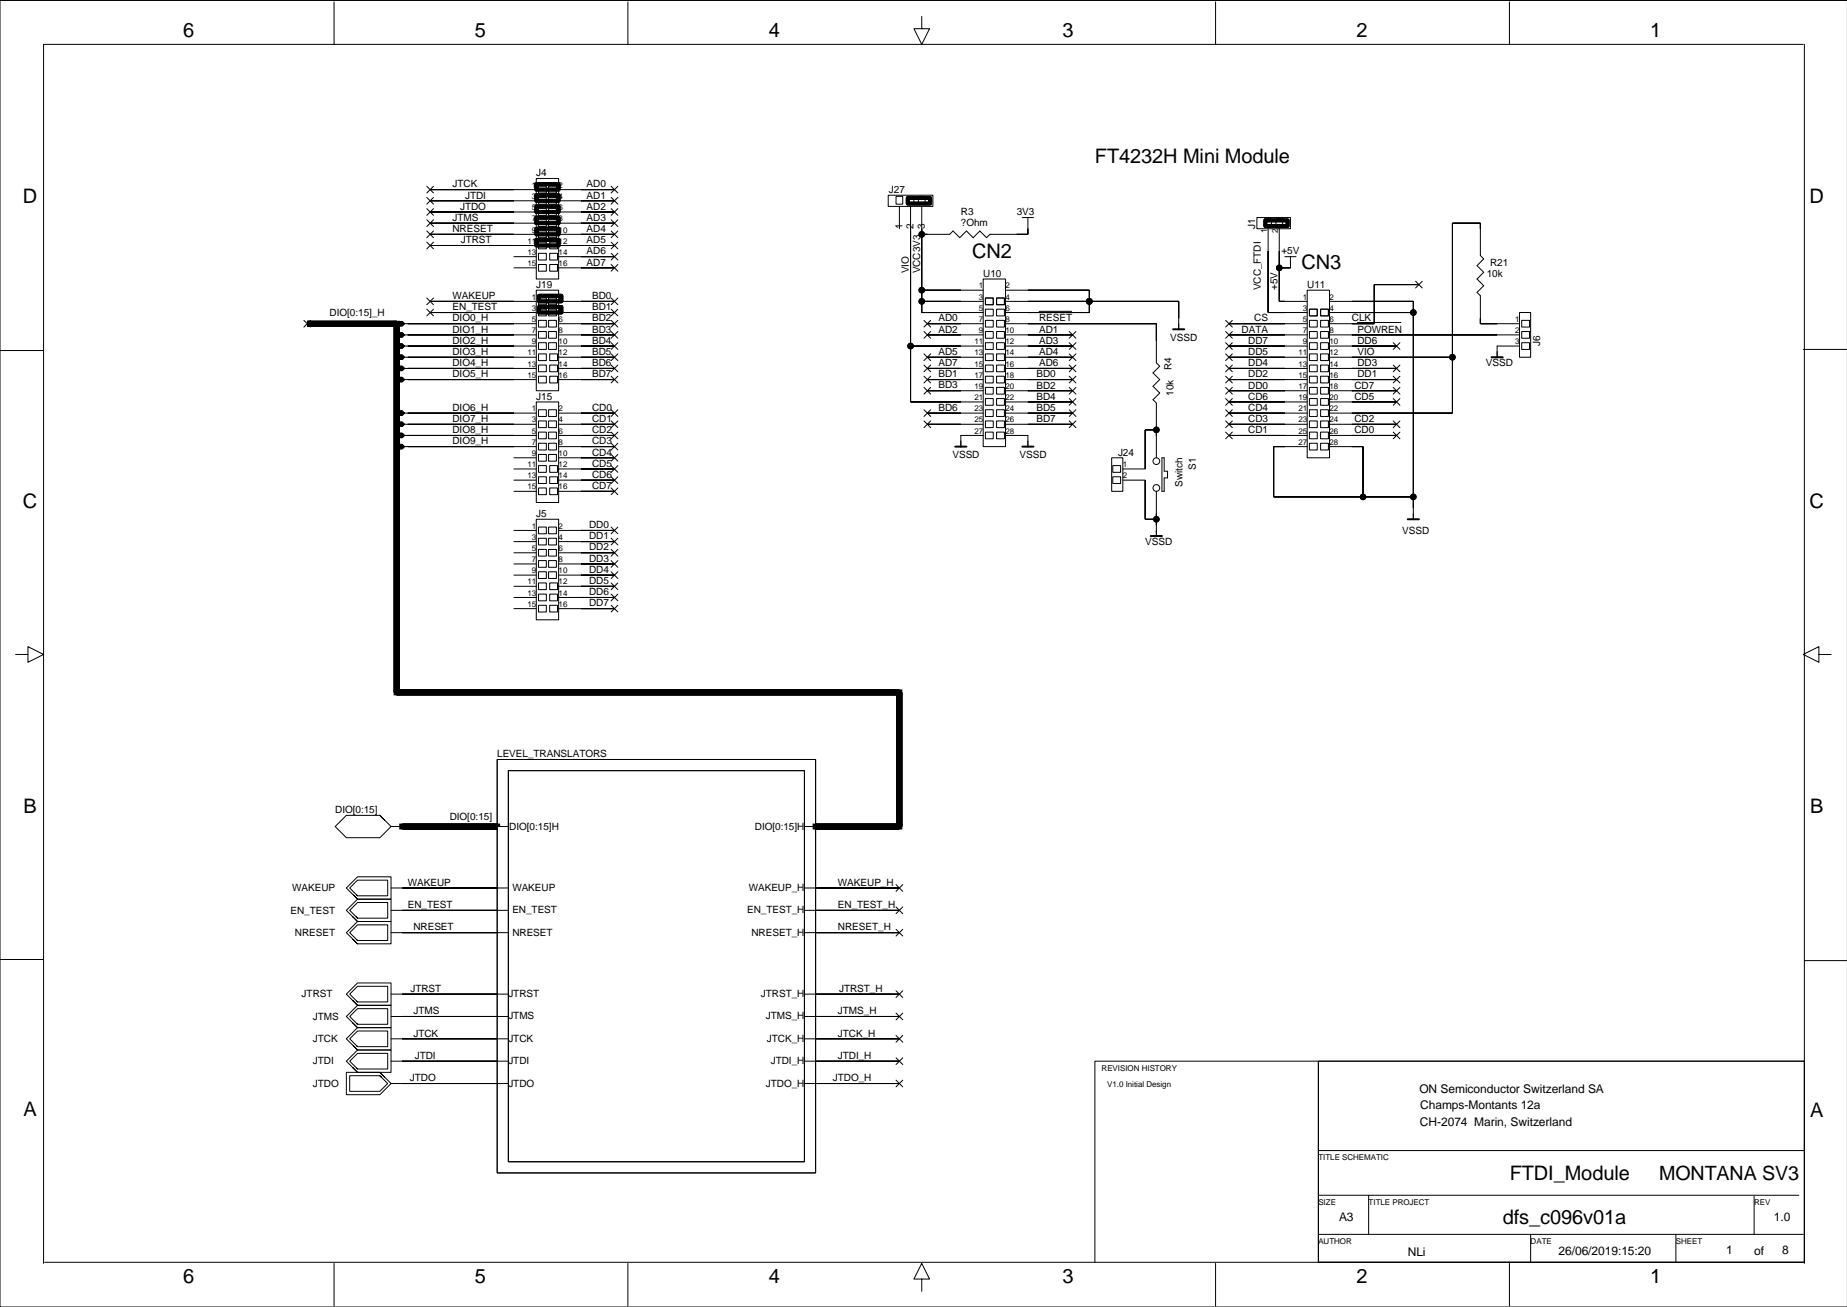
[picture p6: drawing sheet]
<svg xmlns="http://www.w3.org/2000/svg" width="420mm" height="297mm" viewBox="0 0 420 297" stroke-linecap="round" stroke-linejoin="round" font-family="sans-serif">
<g fill="none" stroke="#000" stroke-width=".23">
<path d="M75.9 .4v9.7M142.7 .4v9.7M209.5 3.7v2.8h1.8l-1.8 3.6-1.8-3.6h1.8M276.3 .4v9.7M343.1 .4v9.7M409.9 10.1h-400v277M410.1 10.1v277M419.9 .1h-419.9v296.9h419.9M97 55l1.5 1.6M97 52.5l1.5 1.5M97 50l1.5 1.5M97 47.4l1.5 1.5"/>
<path d="M97 44.9l1.5 1.5M97 42.3l1.5 1.6M97.8 55.8h.1M97.8 53.3h.1M97.8 50.7h.1M97.8 48.2h.1M97.8 45.6h.1M97.8 43.1h.1M97.8 53.3h24.1M97.8 50.7h24.1M97.8 43.1h24.1M97.8 45.6h24.1"/>
<path d="M97.8 48.2h24.1M97.8 55.8h24.1M98.5 55l-1.5 1.6M98.5 52.5l-1.5 1.5M98.5 50l-1.5 1.5M98.5 47.4l-1.5 1.5M98.5 44.9l-1.5 1.5M98.5 42.3l-1.5 1.6M116.8 58.3h5.1M121.9 40.6h5.1v22.8h-5.1zM122.4 42.3h1.8v1.6h-1.8zM122.4 44.9h1.8v1.5h-1.8z"/>
<path d="M122.4 47.4h1.8v1.5h-1.8zM122.4 50h1.8v1.5h-1.8zM122.4 52.5h1.8v1.5h-1.8zM122.4 55h1.8v1.6h-1.8zM122.4 57.6h1.8v1.5h-1.8zM124.7 42.3h1.8v1.6h-1.8zM124.7 44.9h1.8v1.5h-1.8zM124.7 47.4h1.8v1.5h-1.8zM124.7 50h1.8v1.5h-1.8zM124.7 52.5h1.8v1.5h-1.8zM124.9 55h1.8v1.6h-1.8zM124.9 57.6h1.8v1.5h-1.8z"/>
<path d="M127 53.3h12.7M127 50.7h12.7M127 43.1h12.7M127 45.6h12.7M127 48.2h12.7M127 55.8h12.7M127 58.3h12.7M138.9 55l1.5 1.6M138.9 47.4l1.5 1.5M138.9 52.5l1.5 1.5M138.9 50l1.5 1.5M138.9 42.3l1.5 1.6"/>
<path d="M138.9 44.9l1.5 1.5M138.9 57.6l1.5 1.5M139.7 55.8h.1M139.7 48.2h.1M139.7 53.3h.1M139.7 50.7h.1M139.7 43.1h.1M139.7 45.6h.1M139.7 58.3h.1M140.4 55l-1.5 1.6M140.4 47.4l-1.5 1.5M140.4 52.5l-1.5 1.5"/>
<path d="M140.4 50l-1.5 1.5M140.4 42.3l-1.5 1.6M140.4 44.9l-1.5 1.5M140.4 57.6l-1.5 1.5M201.9 44.4h10.1v2.5h-10.1zM203.7 44.6h1.5v1.8h-1.5zM204.4 46.9v5.1M206.2 44.6h1.5v1.8h-1.5zM207 46.9v44.4h16.5M208.7 44.6h1.6v1.8h-1.6zM209.5 46.9v24.1h14M232.4 49.4h1.2v3.9h-8.6l-.8 .7-1.5-1.5-1.5 1.5-1.5-1.5-1.6 1.5-1.5-1.5-.7 .8h-6.4"/>
<path d="M233.6 52h.1M233.6 49.4h1.3M285.7 49.4h7.6v2.6h-7.6zM287.5 49.7h1.5v1.8h-1.5zM288.2 52v19h8.9M290 49.7h1.5v1.8h-1.5zM290.8 52v16.5h6.3M292 58.3h1.3v2.6h-2.5M293.3 58.3h1.3M0 79.7h9.9M69.1 72.8l1.5 1.5M69.8 73.6h.1"/>
<path d="M70.6 72.8l-1.5 1.5M90.7 73.1h.7l.5 .5-.5 .5h-.7l-.6-.5zM90.7 75.6h.7l.5 .5-.5 .5h-.7l-.6-.5zM90.7 78.1h.7l.5 .5-.5 .6h-.7l-.6-.6zM91.9 78.6h30M91.9 73.6h30M91.9 76.1h30M92.7 73.6h.1M92.7 76.1h.1M92.7 78.6h.1M97 70.3l1.5 1.5M97 67.7l1.5 1.6"/>
<path d="M97.8 71h.1M97.8 68.5h.1M97.8 71h24.1M97.8 68.5h24.1M98.5 70.3l-1.5 1.5M98.5 67.7l-1.5 1.6M116.8 60.9h5.1M121.9 66h5.1v22.8h-5.1zM122.4 60.1h1.8v1.5h-1.8zM122.4 67.7h1.8v1.6h-1.8zM122.4 70.3h1.8v1.5h-1.8zM122.4 72.8h1.8v1.5h-1.8z"/>
<path d="M122.4 75.3h1.8v1.6h-1.8zM122.4 77.9h1.8v1.5h-1.8zM124.7 67.7h1.8v1.6h-1.8zM124.7 70.3h1.8v1.5h-1.8zM124.7 72.8h1.8v1.5h-1.8zM124.7 75.3h1.8v1.6h-1.8zM124.7 77.9h1.8v1.5h-1.8zM124.9 60.1h1.8v1.5h-1.8zM127 71h12.7M127 68.5h12.7M127 78.6h12.7M127 60.9h12.7"/>
<path d="M127 73.6h12.7M127 76.1h12.7M138.9 60.1l1.5 1.5M138.9 67.7l1.5 1.6M138.9 70.3l1.5 1.5M138.9 72.8l1.5 1.5M138.9 75.3l1.5 1.6M138.9 77.9l1.5 1.5M139.7 60.9h.1M139.7 68.5h.1M139.7 71h.1M139.7 73.6h.1"/>
<path d="M139.7 76.1h.1M139.7 78.6h.1M140.4 60.1l-1.5 1.5M140.4 67.7l-1.5 1.6M140.4 70.3l-1.5 1.5M140.4 72.8l-1.5 1.5M140.4 75.3l-1.5 1.6M140.4 77.9l-1.5 1.5M207 78.6h16.5M209.5 68.5h14M209.5 66h14M210 75.3l1.5 1.6"/>
<path d="M210 72.8l1.5 1.5M210.8 76.1h.1M210.8 73.6h.1M210.8 73.6h12.7M210.8 76.1h12.7M211.5 75.3l-1.5 1.6M211.5 72.8l-1.5 1.5M223.5 63.4h5v38.1h-5zM224 67.7h1.8v1.6h-1.8zM224 70.3h1.8v1.5h-1.8zM224 72.8h1.8v1.5h-1.8zM224 75.3h1.8v1.6h-1.8z"/>
<path d="M224 77.9h1.8v1.5h-1.8zM226.5 67.7h1.8v1.6h-1.8zM226.5 70.3h1.8v1.5h-1.8zM226.5 72.8h1.8v1.5h-1.8zM226.5 75.3h1.8v1.6h-1.8zM226.5 77.9h1.8v1.5h-1.8zM228.5 73.6h34.3v8.9l.8 .7-1.5 1.5 1.5 1.6-1.5 1.5 1.5 1.5-1.5 1.5 .7 .8v12.4M228.5 66h19.1v5h-19.1M228.5 68.5h39.4v6.3M228.5 78.6h15.3M228.5 76.1h15.3M236.2 70.8h7.4"/>
<path d="M243 77.9l1.5 1.5M243 75.3l1.5 1.6M243.8 78.6h.1M243.8 76.1h.1M244.5 77.9l-1.5 1.5M244.5 75.3l-1.5 1.6M247.6 68.5h.1M267.9 72.3h.1M278.6 72.8l1.5 1.5M278.6 75.3l1.5 1.6M278.6 77.9l1.5 1.5M279.3 73.6h.1"/>
<path d="M279.3 76.1h.1M279.3 78.6h.1M279.3 78.6h17.8M279.3 73.6h17.8M279.3 76.1h17.8M280.1 72.8l-1.5 1.5M280.1 75.3l-1.5 1.6M280.1 77.9l-1.5 1.5M293.3 60.9h.1M297.1 66h5.1v38h-5.1zM297.6 70.3h1.8v1.5h-1.8zM297.6 72.8h1.8v1.5h-1.8z"/>
<path d="M297.6 75.3h1.8v1.6h-1.8zM297.6 77.9h1.8v1.5h-1.8zM300.2 70.3h1.7v1.5h-1.7zM300.2 72.8h1.7v1.5h-1.7zM300.2 75.3h1.7v1.6h-1.7zM300.2 77.9h1.7v1.5h-1.7zM302.2 71h19M302.2 68.5h19v49.5M302.2 78.6h15.2M302.2 76.1h43.2M308.5 73.3h9.9M309.8 73.6h.1"/>
<path d="M316.7 77.9l1.5 1.5M317.4 78.6h.1M318.2 77.9l-1.5 1.5M321.7 63.9l1.6 1.5M322.5 64.7h.1M322.5 64.7h-10.2v8.9h-10.1M323.3 63.9l-1.6 1.5M340.3 78.6h.1M345.4 71h2.5v10.2h-2.5zM345.4 73.6h-8.9v-6.4l-.8-.7 1.5-1.6-1.5-1.5 1.5-1.5-1.5-1.5 1.5-1.6-.7-.7v-7.4h-6.4v43.2h-27.9M345.4 78.6h-5.1v2.6M345.9 72.8h1.7v1.5h-1.7z"/>
<path d="M345.9 75.3h1.7v1.6h-1.7zM345.9 77.9h1.7v1.5h-1.7zM409.9 79.4h9.9M90.1 81.2l.6-.5h.7l.5 .5-.5 .5h-.7zM90.1 93.9l.6-.5h.7l.5 .5-.5 .5h-.7zM90.7 83.2h.7l.5 .5-.5 .5h-.7l-.6-.5zM90.7 85.8h.7l.5 .5-.5 .5h-.7l-.6-.5zM90.7 95.9h.7l.5 .5-.5 .5h-.7l-.6-.5zM90.7 98.5h.7l.5 .5-.5 .5h-.7l-.6-.5zM91.9 93.9h30M91.9 81.2h30M91.9 83.7h30"/>
<path d="M91.9 86.3h30M91.9 96.4h30M91.9 99h30M92.7 81.2h.1M92.7 83.7h.1M92.7 86.3h.1M92.7 93.9h.1M92.7 96.4h.1M92.7 99h.1M121.9 91.3h5.1v22.9h-5.1zM122.4 80.4h1.8v1.5h-1.8zM122.4 83h1.8v1.5h-1.8z"/>
<path d="M122.4 85.5h1.8v1.5h-1.8zM122.4 93.1h1.8v1.5h-1.8zM122.4 95.7h1.8v1.5h-1.8zM122.4 98.2h1.8v1.5h-1.8zM124.7 93.1h1.8v1.5h-1.8zM124.7 95.7h1.8v1.5h-1.8zM124.7 98.2h1.8v1.5h-1.8zM124.9 80.4h1.8v1.5h-1.8zM124.9 83h1.8v1.5h-1.8zM124.9 85.5h1.8v1.5h-1.8zM127 93.9h12.7M127 81.2h12.7"/>
<path d="M127 83.7h12.7M127 86.3h12.7M127 96.4h12.7M127 99h12.7M138.9 80.4l1.5 1.5M138.9 83l1.5 1.5M138.9 85.5l1.5 1.5M138.9 93.1l1.5 1.5M138.9 95.7l1.5 1.5M138.9 98.2l1.5 1.5M139.7 81.2h.1M139.7 83.7h.1"/>
<path d="M139.7 86.3h.1M139.7 93.9h.1M139.7 96.4h.1M139.7 99h.1M140.4 80.4l-1.5 1.5M140.4 83l-1.5 1.5M140.4 85.5l-1.5 1.5M140.4 93.1l-1.5 1.5M140.4 95.7l-1.5 1.5M140.4 98.2l-1.5 1.5M210 95.7l1.5 1.5M210 93.1l1.5 1.5"/>
<path d="M210 88l1.5 1.6M210 85.5l1.5 1.5M210 83l1.5 1.5M210 80.4l1.5 1.5M210.8 96.4h.1M210.8 93.9h.1M210.8 88.8h.1M210.8 86.3h.1M210.8 83.7h.1M210.8 81.2h.1M210.8 93.9h12.7M210.8 81.2h12.7"/>
<path d="M210.8 83.7h12.7M210.8 86.3h12.7M210.8 88.8h12.7M210.8 96.4h12.7M211.5 95.7l-1.5 1.5M211.5 93.1l-1.5 1.5M211.5 88l-1.5 1.6M211.5 85.5l-1.5 1.5M211.5 83l-1.5 1.5M211.5 80.4l-1.5 1.5M218.4 99h.1M223.5 99h-5.1v2.5"/>
<path d="M224 80.4h1.8v1.5h-1.8zM224 83h1.8v1.5h-1.8zM224 85.5h1.8v1.5h-1.8zM224 88h1.8v1.6h-1.8zM224 90.6h1.8v1.5h-1.8zM224 93.1h1.8v1.5h-1.8zM224 95.7h1.8v1.5h-1.8zM224 98.2h1.8v1.5h-1.8zM226.5 80.4h1.8v1.5h-1.8zM226.5 83h1.8v1.5h-1.8zM226.5 85.5h1.8v1.5h-1.8zM226.5 88h1.8v1.6h-1.8z"/>
<path d="M226.5 90.6h1.8v1.5h-1.8zM226.5 93.1h1.8v1.5h-1.8zM226.5 95.7h1.8v1.5h-1.8zM226.5 98.2h1.8v1.5h-1.8zM228.5 91.3h15.3M228.5 93.9h15.3M228.5 81.2h15.3M228.5 83.7h15.3M228.5 86.3h15.3M228.5 88.8h15.3M228.5 96.4h15.3M228.5 99h5.1v2.5"/>
<path d="M233.6 99h.1M243 95.7l1.5 1.5M243 93.1l1.5 1.5M243 90.6l1.5 1.5M243 88l1.5 1.6M243 85.5l1.5 1.5M243 83l1.5 1.5M243 80.4l1.5 1.5M243.8 96.4h.1M243.8 93.9h.1M243.8 91.3h.1M243.8 88.8h.1"/>
<path d="M243.8 86.3h.1M243.8 83.7h.1M243.8 81.2h.1M244.5 95.7l-1.5 1.5M244.5 93.1l-1.5 1.5M244.5 90.6l-1.5 1.5M244.5 88l-1.5 1.6M244.5 85.5l-1.5 1.5M244.5 83l-1.5 1.5M244.5 80.4l-1.5 1.5M262.8 97.7h.1M262.8 97.7h-2.5v8.9h-5.1"/>
<path d="M278.6 80.4l1.5 1.5M278.6 83l1.5 1.5M278.6 85.5l1.5 1.5M278.6 88l1.5 1.6M278.6 90.6l1.5 1.5M278.6 93.1l1.5 1.5M278.6 95.7l1.5 1.5M278.6 98.2l1.5 1.5M279.3 81.2h.1M279.3 83.7h.1M279.3 86.3h.1M279.3 88.8h.1"/>
<path d="M279.3 91.3h.1M279.3 93.9h.1M279.3 96.4h.1M279.3 99h.1M279.3 91.3h17.8M279.3 93.9h17.8M279.3 81.2h17.8M279.3 83.7h17.8M279.3 86.3h17.8M279.3 88.8h17.8M279.3 96.4h17.8M279.3 99h17.8"/>
<path d="M280.1 80.4l-1.5 1.5M280.1 83l-1.5 1.5M280.1 85.5l-1.5 1.5M280.1 88l-1.5 1.6M280.1 90.6l-1.5 1.5M280.1 93.1l-1.5 1.5M280.1 95.7l-1.5 1.5M280.1 98.2l-1.5 1.5M297.6 80.4h1.8v1.5h-1.8zM297.6 83h1.8v1.5h-1.8zM297.6 85.5h1.8v1.5h-1.8zM297.6 88h1.8v1.6h-1.8z"/>
<path d="M297.6 90.6h1.8v1.5h-1.8zM297.6 93.1h1.8v1.5h-1.8zM297.6 95.7h1.8v1.5h-1.8zM297.6 98.2h1.8v1.5h-1.8zM300.2 80.4h1.7v1.5h-1.7zM300.2 83h1.7v1.5h-1.7zM300.2 85.5h1.7v1.5h-1.7zM300.2 88h1.7v1.6h-1.7zM300.2 90.6h1.7v1.5h-1.7zM300.2 93.1h1.7v1.5h-1.7zM300.2 95.7h1.7v1.5h-1.7zM300.2 98.2h1.7v1.5h-1.7z"/>
<path d="M302.2 91.3h15.2M302.2 81.2h27.9M302.2 83.7h15.2M302.2 86.3h15.2M302.2 88.8h15.2M302.2 96.4h15.2M302.2 99h15.2M316.7 83l1.5 1.5M316.7 85.5l1.5 1.5M316.7 88l1.5 1.6M316.7 90.6l1.5 1.5M316.7 95.7l1.5 1.5"/>
<path d="M316.7 98.2l1.5 1.5M317.4 83.7h.1M317.4 86.3h.1M317.4 88.8h.1M317.4 91.3h.1M317.4 96.4h.1M317.4 99h.1M318.2 83l-1.5 1.5M318.2 85.5l-1.5 1.5M318.2 88l-1.5 1.6M318.2 90.6l-1.5 1.5M318.2 95.7l-1.5 1.5"/>
<path d="M318.2 98.2l-1.5 1.5M90.7 101h.7l.5 .5-.5 .5h-.7l-.6-.5zM91.9 101.5h30M92.7 101.5h.1M116.8 104h5.1M116.8 106.6h5.1M116.8 109.1h5.1M116.8 111.7h5.1M121.9 118h5.1v22.9h-5.1zM122.4 100.7h1.8v1.6h-1.8zM122.4 103.3h1.8v1.5h-1.8zM122.4 105.8h1.8v1.5h-1.8z"/>
<path d="M122.4 108.4h1.8v1.5h-1.8zM122.4 110.9h1.8v1.5h-1.8zM122.4 119.8h1.8v1.5h-1.8zM124.7 100.7h1.8v1.6h-1.8zM124.7 103.3h1.8v1.5h-1.8zM124.7 119.8h1.8v1.5h-1.8zM124.9 105.8h1.8v1.5h-1.8zM124.9 108.4h1.8v1.5h-1.8zM124.9 110.9h1.8v1.5h-1.8zM127 101.5h12.7M127 104h12.7M127 106.6h12.7"/>
<path d="M127 109.1h12.7M127 111.7h12.7M138.9 100.7l1.5 1.6M138.9 103.3l1.5 1.5M138.9 105.8l1.5 1.5M138.9 108.4l1.5 1.5M138.9 110.9l1.5 1.5M138.9 119.8l1.5 1.5M139.7 101.5h.1M139.7 104h.1M139.7 106.6h.1M139.7 109.1h.1"/>
<path d="M139.7 111.7h.1M140.4 100.7l-1.5 1.6M140.4 103.3l-1.5 1.5M140.4 105.8l-1.5 1.5M140.4 108.4l-1.5 1.5M140.4 110.9l-1.5 1.5M140.4 119.8l-1.5 1.5M252.7 104h2.5v7.7h-2.5zM252.9 105.8h1.8v1.5h-1.8zM252.9 108.4h1.8v1.5h-1.8zM255.2 109.1h5.1v8.9h2.5M262.8 119.3h.1"/>
<path d="M262.8 111.7v10.1M264.1 104h.5v3.1h.8v1.5h-.8v3.1h-.5zM297.1 101.5h-7.6v11.4h31.7M297.6 100.7h1.8v1.6h-1.8zM300.2 100.7h1.7v1.6h-1.7zM302.2 101.5h7.6v11.4M321.2 115.5h.1M116.8 120.5h5.1M116.8 123.1h5.1M116.8 125.6h5.1M116.8 128.2h5.1M116.8 133.2h5.1"/>
<path d="M116.8 130.7h5.1M116.8 135.8h5.1M116.8 138.3h5.1M122.4 122.3h1.8v1.6h-1.8zM122.4 124.9h1.8v1.5h-1.8zM122.4 127.4h1.8v1.5h-1.8zM122.4 129.9h1.8v1.6h-1.8zM122.4 132.5h1.8v1.5h-1.8zM122.4 135h1.8v1.5h-1.8zM122.4 137.6h1.8v1.5h-1.8zM124.7 122.3h1.8v1.6h-1.8zM124.7 124.9h1.8v1.5h-1.8z"/>
<path d="M124.7 127.4h1.8v1.5h-1.8zM124.7 129.9h1.8v1.6h-1.8zM124.9 132.5h1.8v1.5h-1.8zM124.9 135h1.8v1.5h-1.8zM124.9 137.6h1.8v1.5h-1.8zM127 120.5h12.7M127 123.1h12.7M127 125.6h12.7M127 128.2h12.7M127 133.2h12.7M127 130.7h12.7M127 135.8h12.7"/>
<path d="M127 138.3h12.7M138.9 122.3l1.5 1.6M138.9 124.9l1.5 1.5M138.9 127.4l1.5 1.5M138.9 129.9l1.5 1.6M138.9 132.5l1.5 1.5M138.9 135l1.5 1.5M138.9 137.6l1.5 1.5M139.7 120.5h.1M139.7 123.1h.1M139.7 125.6h.1M139.7 128.2h.1"/>
<path d="M139.7 130.7h.1M139.7 133.2h.1M139.7 135.8h.1M139.7 138.3h.1M140.4 122.3l-1.5 1.6M140.4 124.9l-1.5 1.5M140.4 127.4l-1.5 1.5M140.4 129.9l-1.5 1.6M140.4 132.5l-1.5 1.5M140.4 135l-1.5 1.5M140.4 137.6l-1.5 1.5M3.6 148.7h2.7v-1.7l3.6 1.7-3.6 1.8v-1.8"/>
<path d="M413.4 148.7v-1.7l-3.5 1.7 3.5 1.8v-1.8h2.8M113 172.6h72.4v94h-72.4zM115.5 175.1h67.3v88.9h-67.3zM86.3 185.3l1.1 1-1.1-1h-7.6l-2.5 2.5 2.5 2.6h7.6l2.6-2.6-1.5-1.5M88.9 187.8h2.5M91.4 187.8h.1M113 187.8h2.5M182.8 187.8h2.6M0 218.1h9.9M80.2 203.3l-1.5-1.5 2.6-2.5h7.6v5.1h-7.6l-1.1-1.1 1.1 1.1M80.2 208.4l-1.5-1.5 2.6-2.5h7.6v5h-7.6l-1.1-1 1.1 1M80.2 213.5l-1.5-1.5 2.6-2.6h7.6v5.1h-7.6l-1.1-1 1.1 1"/>
<path d="M81 203.3l-1.5-1.5 1.8-1.8h6.8v3.6h-6.8l-.3-.3 .3 .3M81 208.4l-1.5-1.5 1.8-1.8h6.8v3.6h-6.8l-.3-.3 .3 .3M81 213.5l-1.5-1.5 1.8-1.8h6.8v3.5h-6.8l-.3-.2 .3 .2M88.9 201.8h26.6M88.9 206.9h26.6M88.9 212h26.6M91.4 201.8h.1M91.4 206.9h.1M91.4 212h.1M182.8 201.8h21.6M182.8 206.9h21.6M182.8 212h21.6"/>
<path d="M203.7 201l1.5 1.6M203.7 206.1l1.5 1.6M203.7 211.2l1.5 1.5M204.4 201.8h.1M204.4 206.9h.1M204.4 212h.1M205.2 211.2l-1.5 1.5M205.2 201l-1.5 1.6M205.2 206.1l-1.5 1.6M410.1 218.3h9.8M80.2 232.5l-1.5-1.5 2.6-2.5h7.6v5.1h-7.6l-1.1-1.1 1.1 1.1M80.2 237.6l-1.5-1.5 2.6-2.5h7.6v5h-7.6l-1.1-1 1.1 1"/>
<path d="M80.2 227.5l-1.5-1.6 2.6-2.5h7.6v5.1h-7.6l-1.1-1 1.1 1M81 232.5l-1.5-1.5 1.8-1.8h6.8v3.6h-6.8l-.3-.3 .3 .3M81 237.6l-1.5-1.5 1.8-1.8h6.8v3.6h-6.8l-.3-.3 .3 .3M81 227.5l-1.5-1.6 1.8-1.7h6.8v3.5h-6.8l-.3-.2 .3 .2M88.9 225.9h26.6M88.9 231h26.6M88.9 236.1h26.6M91.4 231h.1M91.4 236.1h.1M91.4 225.9h.1M182.8 225.9h21.6M182.8 231h21.6"/>
<path d="M182.8 236.1h21.6M203.7 225.2l1.5 1.5M203.7 230.3l1.5 1.5M203.7 235.3l1.5 1.6M204.4 225.9h.1M204.4 231h.1M204.4 236.1h.1M205.2 225.2l-1.5 1.5M205.2 230.3l-1.5 1.5M205.2 235.3l-1.5 1.6M80.2 242.7l-1.5-1.5 2.6-2.6h7.6v5.1h-7.6l-1.1-1 1.1 1M81 242.7l-1.5-1.5 1.8-1.8h6.8v3.5h-6.8l-.3-.2 .3 .2"/>
<path d="M86.3 244.5l.3 .2-.3-.2h-6.8v3.5h6.8l1.8-1.7-1.5-1.6M86.3 243.7l1.1 1-1.1-1h-7.6v5.1h7.6l2.6-2.5-1.5-1.6M88.9 241.2h26.6M88.9 246.3h26.6M91.4 241.2h.1M91.4 246.3h.1M182.8 241.2h21.6M182.8 246.3h21.6M203.7 240.4l1.5 1.5M203.7 245.5l1.5 1.5M204.4 241.2h.1M204.4 246.3h.1"/>
<path d="M205.2 240.4l-1.5 1.5M205.2 245.5l-1.5 1.5M299.7 241.2h110.4v45.7h-110.4zM299.7 241.2h-50.8v45.7M299.7 261.5h110.4M299.7 271.6h109.1M311.1 271.6v8.9M398.7 271.9v8.6M10.2 286.9h399.9M75.9 287.1v9.7M142.7 287.1v9.7M209.5 290.7h1.8l-1.8-3.6-1.8 3.6h1.8v2.8"/>
<path d="M276.3 287.1v9.7M299.7 280.5h110.2M343.1 287.1v9.7M347.9 280.5v6.4M380.9 280.5v6.4"/>
<circle cx="209.5" cy="53.3" r=".63"/>
<circle cx="207" cy="78.6" r=".63"/>
<circle cx="209.5" cy="68.5" r=".63"/>
<circle cx="209.5" cy="66" r=".63"/>
<circle cx="247.6" cy="68.5" r=".63"/>
<circle cx="290.8" cy="60.9" r=".63"/>
<circle cx="321.2" cy="71" r=".63"/>
<circle cx="262.8" cy="97.7" r=".63"/>
<circle cx="330.1" cy="81.2" r=".63"/>
<circle cx="262.8" cy="118" r=".63"/>
<circle cx="262.8" cy="104.8" r=".76"/>
<circle cx="262.8" cy="110.9" r=".76"/>
<circle cx="309.8" cy="112.9" r=".63"/>
<circle cx="321.2" cy="112.9" r=".63"/>
</g>
<g fill="#000" stroke="#000" stroke-width=".23">
<path d="M97.8 53.3h19z" fill-rule="evenodd"/>
<path d="M97.8 50.7h19z" fill-rule="evenodd"/>
<path d="M97.8 43.1h19z" fill-rule="evenodd"/>
<path d="M97.8 55.8h19z" fill-rule="evenodd"/>
<path d="M97.8 45.6h19z" fill-rule="evenodd"/>
<path d="M97.8 48.2h19z" fill-rule="evenodd"/>
<path d="M132.1 43.1h7.6z" fill-rule="evenodd"/>
<path d="M132.1 48.2h7.6z" fill-rule="evenodd"/>
<path d="M132.1 45.6h7.6z" fill-rule="evenodd"/>
<path d="M132.1 50.7h7.6z" fill-rule="evenodd"/>
<path d="M132.1 53.3h7.6z" fill-rule="evenodd"/>
<path d="M132.1 55.8h7.6z" fill-rule="evenodd"/>
<path d="M132.1 58.3h7.6z" fill-rule="evenodd"/>
<path d="M207 52v26.6z" fill-rule="evenodd"/>
<path d="M209.5 52v1.3z" fill-rule="evenodd"/>
<path d="M209.5 53.3v12.7z" fill-rule="evenodd"/>
<path d="M209.5 53.3h1.3z" fill-rule="evenodd"/>
<path d="M233.6 52v1.3z" fill-rule="evenodd"/>
<path d="M231.1 53.3h2.5z" fill-rule="evenodd"/>
<path d="M288.2 57.1v13.9z" fill-rule="evenodd"/>
<path d="M290.8 57.1v3.8z" fill-rule="evenodd"/>
<path d="M330.1 50.7v30.5z" fill-rule="evenodd"/>
<path d="M336.5 50.7v1.3z" fill-rule="evenodd"/>
<path d="M330.1 50.7h6.4z" fill-rule="evenodd"/>
<path d="M89.6 73h1.1v1.1h-1.1z" fill-rule="evenodd"/>
<path d="M90.7 73.1h.7l.5 .5-.5 .5h-.7l-.6-.5z" fill-rule="evenodd"/>
<path d="M90.7 75.6h.7l.5 .5-.5 .5h-.7l-.6-.5z" fill-rule="evenodd"/>
<path d="M90.7 78.1h.7l.5 .5-.5 .6h-.7l-.6-.6z" fill-rule="evenodd"/>
<path d="M97.8 68.5h19z" fill-rule="evenodd"/>
<path d="M97.8 71h19z" fill-rule="evenodd"/>
<path d="M92.7 73.6h24.1z" fill-rule="evenodd"/>
<path d="M92.7 76.1h24.1z" fill-rule="evenodd"/>
<path d="M92.7 78.6h24.1z" fill-rule="evenodd"/>
<path d="M132.1 60.9h7.6z" fill-rule="evenodd"/>
<path d="M132.1 68.5h7.6z" fill-rule="evenodd"/>
<path d="M132.1 73.6h7.6z" fill-rule="evenodd"/>
<path d="M132.1 71h7.6z" fill-rule="evenodd"/>
<path d="M132.1 76.1h7.6z" fill-rule="evenodd"/>
<path d="M132.1 78.6h7.6z" fill-rule="evenodd"/>
<path d="M207 78.6v12.7z" fill-rule="evenodd"/>
<path d="M209.5 68.5v2.5z" fill-rule="evenodd"/>
<path d="M209.5 66v2.5z" fill-rule="evenodd"/>
<path d="M209.5 71h8.9z" fill-rule="evenodd"/>
<path d="M209.5 68.5h8.9z" fill-rule="evenodd"/>
<path d="M209.5 66h8.9z" fill-rule="evenodd"/>
<path d="M207 78.6h11.4z" fill-rule="evenodd"/>
<path d="M210.8 73.6h7.6z" fill-rule="evenodd"/>
<path d="M210.8 76.1h7.6z" fill-rule="evenodd"/>
<path d="M233.6 76.1h10.2z" fill-rule="evenodd"/>
<path d="M233.6 78.6h10.2z" fill-rule="evenodd"/>
<path d="M233.6 66h14z" fill-rule="evenodd"/>
<path d="M247.6 66v2.5z" fill-rule="evenodd"/>
<path d="M233.6 68.5h14z" fill-rule="evenodd"/>
<path d="M233.6 71h14z" fill-rule="evenodd"/>
<path d="M247.6 68.5v2.5z" fill-rule="evenodd"/>
<path d="M262.8 73.6v3.8z" fill-rule="evenodd"/>
<path d="M233.6 73.6h29.2z" fill-rule="evenodd"/>
<path d="M267.9 68.5v3.8z" fill-rule="evenodd"/>
<path d="M247.6 68.5h20.3z" fill-rule="evenodd"/>
<path d="M290.8 60.9v7.6z" fill-rule="evenodd"/>
<path d="M290.8 68.5h1.2z" fill-rule="evenodd"/>
<path d="M288.2 71h3.8z" fill-rule="evenodd"/>
<path d="M279.3 78.6h12.7z" fill-rule="evenodd"/>
<path d="M279.3 73.6h12.7z" fill-rule="evenodd"/>
<path d="M279.3 76.1h12.7z" fill-rule="evenodd"/>
<path d="M290.8 60.9h2.5z" fill-rule="evenodd"/>
<path d="M312.3 64.7v8.9z" fill-rule="evenodd"/>
<path d="M307.3 73.6h5z" fill-rule="evenodd"/>
<path d="M307.3 78.6h10.1z" fill-rule="evenodd"/>
<path d="M307.3 68.5h13.9z" fill-rule="evenodd"/>
<path d="M321.2 68.5v2.5z" fill-rule="evenodd"/>
<path d="M307.3 71h13.9z" fill-rule="evenodd"/>
<path d="M321.2 71v41.9z" fill-rule="evenodd"/>
<path d="M312.3 64.7h10.2z" fill-rule="evenodd"/>
<path d="M336.5 72.3v1.3z" fill-rule="evenodd"/>
<path d="M307.3 76.1h33z" fill-rule="evenodd"/>
<path d="M336.5 73.6h3.8z" fill-rule="evenodd"/>
<path d="M90.1 81.2l.6-.5h.7l.5 .5-.5 .5h-.7z" fill-rule="evenodd"/>
<path d="M90.7 83.2h.7l.5 .5-.5 .5h-.7l-.6-.5z" fill-rule="evenodd"/>
<path d="M90.7 85.8h.7l.5 .5-.5 .5h-.7l-.6-.5z" fill-rule="evenodd"/>
<path d="M90.1 93.9l.6-.5h.7l.5 .5-.5 .5h-.7z" fill-rule="evenodd"/>
<path d="M90.7 95.9h.7l.5 .5-.5 .5h-.7l-.6-.5z" fill-rule="evenodd"/>
<path d="M90.7 98.5h.7l.5 .5-.5 .5h-.7l-.6-.5z" fill-rule="evenodd"/>
<path d="M92.7 81.2h24.1z" fill-rule="evenodd"/>
<path d="M92.7 83.7h24.1z" fill-rule="evenodd"/>
<path d="M92.7 86.3h24.1z" fill-rule="evenodd"/>
<path d="M92.7 93.9h24.1z" fill-rule="evenodd"/>
<path d="M92.7 96.4h24.1z" fill-rule="evenodd"/>
<path d="M92.7 99h24.1z" fill-rule="evenodd"/>
<path d="M132.1 83.7h7.6z" fill-rule="evenodd"/>
<path d="M132.1 81.2h7.6z" fill-rule="evenodd"/>
<path d="M132.1 86.3h7.6z" fill-rule="evenodd"/>
<path d="M132.1 93.9h7.6z" fill-rule="evenodd"/>
<path d="M132.1 96.4h7.6z" fill-rule="evenodd"/>
<path d="M132.1 99h7.6z" fill-rule="evenodd"/>
<path d="M207 91.3h11.4z" fill-rule="evenodd"/>
<path d="M210.8 81.2h7.6z" fill-rule="evenodd"/>
<path d="M210.8 83.7h7.6z" fill-rule="evenodd"/>
<path d="M210.8 86.3h7.6z" fill-rule="evenodd"/>
<path d="M210.8 88.8h7.6z" fill-rule="evenodd"/>
<path d="M210.8 93.9h7.6z" fill-rule="evenodd"/>
<path d="M210.8 96.4h7.6z" fill-rule="evenodd"/>
<path d="M233.6 81.2h10.2z" fill-rule="evenodd"/>
<path d="M233.6 83.7h10.2z" fill-rule="evenodd"/>
<path d="M233.6 86.3h10.2z" fill-rule="evenodd"/>
<path d="M233.6 88.8h10.2z" fill-rule="evenodd"/>
<path d="M233.6 91.3h10.2z" fill-rule="evenodd"/>
<path d="M233.6 93.9h10.2z" fill-rule="evenodd"/>
<path d="M233.6 96.4h10.2z" fill-rule="evenodd"/>
<path d="M260.3 97.7v8.9z" fill-rule="evenodd"/>
<path d="M262.8 97.7v1.3z" fill-rule="evenodd"/>
<path d="M260.3 97.7h2.5z" fill-rule="evenodd"/>
<path d="M279.3 81.2h12.7z" fill-rule="evenodd"/>
<path d="M279.3 83.7h12.7z" fill-rule="evenodd"/>
<path d="M279.3 86.3h12.7z" fill-rule="evenodd"/>
<path d="M279.3 88.8h12.7z" fill-rule="evenodd"/>
<path d="M279.3 99h12.7z" fill-rule="evenodd"/>
<path d="M279.3 96.4h12.7z" fill-rule="evenodd"/>
<path d="M279.3 93.9h12.7z" fill-rule="evenodd"/>
<path d="M279.3 91.3h12.7z" fill-rule="evenodd"/>
<path d="M307.3 83.7h10.1z" fill-rule="evenodd"/>
<path d="M307.3 86.3h10.1z" fill-rule="evenodd"/>
<path d="M307.3 99h10.1z" fill-rule="evenodd"/>
<path d="M307.3 96.4h10.1z" fill-rule="evenodd"/>
<path d="M307.3 91.3h10.1z" fill-rule="evenodd"/>
<path d="M307.3 88.8h10.1z" fill-rule="evenodd"/>
<path d="M307.3 93.9h22.8z" fill-rule="evenodd"/>
<path d="M330.1 81.2v12.7z" fill-rule="evenodd"/>
<path d="M307.3 81.2h22.8z" fill-rule="evenodd"/>
<path d="M90.7 101h.7l.5 .5-.5 .5h-.7l-.6-.5z" fill-rule="evenodd"/>
<path d="M92.7 101.5h24.1z" fill-rule="evenodd"/>
<path d="M132.1 101.5h7.6z" fill-rule="evenodd"/>
<path d="M132.1 104h7.6z" fill-rule="evenodd"/>
<path d="M132.1 106.6h7.6z" fill-rule="evenodd"/>
<path d="M132.1 109.1h7.6z" fill-rule="evenodd"/>
<path d="M132.1 111.7h7.6z" fill-rule="evenodd"/>
<path d="M260.3 109.1v8.9z" fill-rule="evenodd"/>
<path d="M262.8 118v1.3z" fill-rule="evenodd"/>
<path d="M262.8 116.7v1.3z" fill-rule="evenodd"/>
<path d="M260.3 118h2.5z" fill-rule="evenodd"/>
<path d="M289.5 101.5v11.4z" fill-rule="evenodd"/>
<path d="M289.5 101.5h2.5z" fill-rule="evenodd"/>
<path d="M307.3 101.5h2.5z" fill-rule="evenodd"/>
<path d="M309.8 101.5v11.4z" fill-rule="evenodd"/>
<path d="M289.5 112.9h20.3z" fill-rule="evenodd"/>
<path d="M309.8 112.9h11.4z" fill-rule="evenodd"/>
<path d="M321.2 112.9v2.6z" fill-rule="evenodd"/>
<path d="M132.1 120.5h7.6z" fill-rule="evenodd"/>
<path d="M132.1 123.1h7.6z" fill-rule="evenodd"/>
<path d="M132.1 125.6h7.6z" fill-rule="evenodd"/>
<path d="M132.1 128.2h7.6z" fill-rule="evenodd"/>
<path d="M132.1 130.7h7.6z" fill-rule="evenodd"/>
<path d="M132.1 133.2h7.6z" fill-rule="evenodd"/>
<path d="M132.1 135.8h7.6z" fill-rule="evenodd"/>
<path d="M132.1 138.3h7.6z" fill-rule="evenodd"/>
<path d="M89.6 156.8h1.1v1.1h-1.1z" fill-rule="evenodd"/>
<path d="M203.9 156.8h1.1v1.1h-1.1z" fill-rule="evenodd"/>
<path d="M203.9 187.3h1.1v1.1h-1.1z" fill-rule="evenodd"/>
<path d="M91.4 201.8h21.6z" fill-rule="evenodd"/>
<path d="M91.4 206.9h21.6z" fill-rule="evenodd"/>
<path d="M91.4 212h21.6z" fill-rule="evenodd"/>
<path d="M185.4 201.8h19z" fill-rule="evenodd"/>
<path d="M185.4 206.9h19z" fill-rule="evenodd"/>
<path d="M185.4 212h19z" fill-rule="evenodd"/>
<path d="M91.4 231h21.6z" fill-rule="evenodd"/>
<path d="M91.4 236.1h21.6z" fill-rule="evenodd"/>
<path d="M91.4 225.9h21.6z" fill-rule="evenodd"/>
<path d="M185.4 231h19z" fill-rule="evenodd"/>
<path d="M185.4 236.1h19z" fill-rule="evenodd"/>
<path d="M185.4 225.9h19z" fill-rule="evenodd"/>
<path d="M91.4 241.2h21.6z" fill-rule="evenodd"/>
<path d="M91.4 246.3h21.6z" fill-rule="evenodd"/>
<path d="M185.4 241.2h19z" fill-rule="evenodd"/>
<path d="M185.4 246.3h19z" fill-rule="evenodd"/>
<circle cx="209.5" cy="53.3" r=".63"/>
<circle cx="207" cy="78.6" r=".63"/>
<circle cx="209.5" cy="68.5" r=".63"/>
<circle cx="209.5" cy="66" r=".63"/>
<circle cx="247.6" cy="68.5" r=".63"/>
<circle cx="290.8" cy="60.9" r=".63"/>
<circle cx="321.2" cy="71" r=".63"/>
<circle cx="262.8" cy="97.7" r=".63"/>
<circle cx="330.1" cy="81.2" r=".63"/>
<circle cx="262.8" cy="118" r=".63"/>
<circle cx="309.8" cy="112.9" r=".63"/>
<circle cx="321.2" cy="112.9" r=".63"/>
</g>
<path d="M121.9 44.4h5.1v1.2h-5.1zM121.9 41.8h5.1v1.3h-5.1zM121.9 46.9h5.1v1.3h-5.1zM121.9 49.4h5.1v1.3h-5.1zM121.9 52h5.1v1.3h-5.1zM121.9 54.5h5.1v1.3h-5.1zM206.3 45h5.1v1.3h-5.1zM287.6 50.1h5.1v1.2h-5.1zM122.5 67.2h5.1v1.3h-5.1zM122.5 69.8h5.1v1.2h-5.1z" fill="none" stroke="#000" stroke-width=".9"/>
<path d="M266.6 74.8h2.6M339 81.2h2.6M217.1 101.5h2.6M232.4 101.5h2.5M320 118h2.5M261.6 121.8h2.5" fill="none" stroke="#000" stroke-width=".45"/>
<g fill="#000" stroke="#000" stroke-width="1.3" stroke-linecap="butt">
<path d="M90.1 73.6v83.8z" fill-rule="evenodd"/>
<path d="M69.8 73.6h20.3z" fill-rule="evenodd"/>
<path d="M204.4 157.4v30.4z" fill-rule="evenodd"/>
<path d="M90.1 157.4h114.3z" fill-rule="evenodd"/>
<path d="M91.4 187.8h21.6z" fill-rule="evenodd"/>
<path d="M185.4 187.8h19z" fill-rule="evenodd"/>
</g>
<path d="M69.8 73.6h20.3v83.8h114.3v30.4h-19M91.4 187.8h21.6" fill="none" stroke="#000" stroke-width="1.3" stroke-linecap="butt"/>
<g font-size="4.5">
<text x="41.7" y="8.4">6</text>
<text x="107.9" y="8.4">5</text>
<text x="174.7" y="8.4">4</text>
<text x="241.5" y="8.4">3</text>
<text x="308.3" y="8.4">2</text>
<text x="375.1" y="8.4">1</text>
<text x="248.9" y="37">FT4232H Mini Module</text>
<text x="5.2" y="46.2">D</text>
<text x="411.3" y="46.2">D</text>
<text x="220.9" y="58.6">CN2</text>
<text x="295.8" y="61.1">CN3</text>
<text x="5.2" y="115.6">C</text>
<text x="411.3" y="115.6">C</text>
<text x="5.4" y="184.9">B</text>
<text x="411.4" y="184.9">B</text>
<text x="5.4" y="253.7">A</text>
<text x="411.4" y="254">A</text>
<text x="343.1" y="268.1">FTDI_Module</text>
<text x="377.1" y="268.1">MONTANA SV3</text>
<text x="341.6" y="278.2">dfs_c096v01a</text>
<text x="41.7" y="291.5">6</text>
<text x="107.9" y="291.5">5</text>
<text x="174.7" y="291.5">4</text>
<text x="241.5" y="291.5">3</text>
<text x="308.3" y="291.5">2</text>
<text x="375.1" y="291.5">1</text>
</g>
<g font-size="2.7">
<text x="322.6" y="248.3">ON Semiconductor Switzerland SA</text>
<text x="322.7" y="256">CH-2074 Marin, Switzerland</text>
<text x="322.8" y="252.1">Champs-Montants 12a</text>
<text x="304.3" y="277.5">A3</text>
<text x="403.2" y="277.5">1.0</text>
<text x="320" y="285.5">NLi</text>
<text x="354.2" y="285.2">26/06/2019:15:20</text>
<text x="392.3" y="285">1</text>
<text x="398.7" y="285.2">of</text>
<text x="405" y="285">8</text>
</g>
<g font-size="2.3">
<text x="121.9" y="40">J4</text>
<text x="102.8" y="42.6">JTCK</text>
<text x="104.6" y="47.7">JTDO</text>
<text x="105.7" y="45.1">JTDI</text>
<text x="133.3" y="42.6">AD0</text>
<text x="133.3" y="47.7">AD2</text>
<text x="133.3" y="45.1">AD1</text>
<text x="202.1" y="43.9">J27</text>
<text x="102.8" y="52.7">NRESET</text>
<text x="102.8" y="50.2">JTMS</text>
<text x="133.3" y="50.2">AD3</text>
<text x="133.3" y="52.7">AD4</text>
<text x="205.1" y="52" transform="rotate(-90 205.1 52)">1</text>
<text x="207.6" y="52" transform="rotate(-90 207.6 52)">2</text>
<text x="210.2" y="52" transform="rotate(-90 210.2 52)">3</text>
<text x="218.4" y="51.5">?Ohm</text>
<text x="218.4" y="48.9">R3</text>
<text x="231.1" y="48.9">3V3</text>
<text x="285.3" y="52" transform="rotate(-90 285.3 52)">J1</text>
<text x="104.7" y="55.3">JTRST</text>
<text x="133.3" y="55.3">AD5</text>
<text x="133.3" y="57.8">AD6</text>
<text x="291.3" y="57.8">+5V</text>
<text x="121.9" y="65.4">J19</text>
<text x="133.3" y="60.4">AD7</text>
<text x="206.6" y="62.1" transform="rotate(-90 206.6 62.1)">VIO</text>
<text x="209.1" y="62.1" transform="rotate(-90 209.1 62.1)">VCC3V3</text>
<text x="223.5" y="62.9">U10</text>
<text x="286.6" y="66" transform="rotate(-90 286.6 66)">VCC_FTDI</text>
<text x="290.4" y="66" transform="rotate(-90 290.4 66)">+5V</text>
<text x="297.1" y="65.4">U11</text>
<text x="337.9" y="62.9">10k</text>
<text x="338.7" y="60.4">R21</text>
<text x="74.9" y="71.8">DIO[0:15]_H</text>
<text x="102.8" y="68">WAKEUP</text>
<text x="102.8" y="70.5">EN_TEST</text>
<text x="134.6" y="68">BD0</text>
<text x="134.6" y="70.5">BD1</text>
<text x="102.8" y="73.1">DIO0_H</text>
<text x="102.8" y="75.6">DIO1_H</text>
<text x="134.6" y="73.1">BD2</text>
<text x="134.6" y="75.6">BD3</text>
<text x="213.3" y="73.1">AD0</text>
<text x="213.3" y="75.6">AD2</text>
<text x="236.2" y="75.6">AD1</text>
<text x="236.2" y="73.1">RESET</text>
<text x="266" y="77.5">VSSD</text>
<text x="282.2" y="75.6">DATA</text>
<text x="285.1" y="73.1">CS</text>
<text x="307.3" y="73.1">CLK</text>
<text x="308.5" y="75.6">POWREN</text>
<text x="102.8" y="78.1">DIO2_H</text>
<text x="102.8" y="80.7">DIO3_H</text>
<text x="102.8" y="83.2">DIO4_H</text>
<text x="134.6" y="78.1">BD4</text>
<text x="134.6" y="83.2">BD6</text>
<text x="134.6" y="80.7">BD5</text>
<text x="213.3" y="80.7">AD5</text>
<text x="213.3" y="83.2">AD7</text>
<text x="236.2" y="78.1">AD3</text>
<text x="236.2" y="80.7">AD4</text>
<text x="236.2" y="83.2">AD6</text>
<text x="283.7" y="78.1">DD7</text>
<text x="283.7" y="80.7">DD5</text>
<text x="283.7" y="83.2">DD4</text>
<text x="308.5" y="80.7">VIO</text>
<text x="308.5" y="78.1">DD6</text>
<text x="308.5" y="83.2">DD3</text>
<text x="337.7" y="83.2">VSSD</text>
<text x="350" y="78.6" transform="rotate(-90 350 78.6)">J6</text>
<text x="102.8" y="85.7">DIO5_H</text>
<text x="134.6" y="85.7">BD7</text>
<text x="213.3" y="85.7">BD1</text>
<text x="213.3" y="88.3">BD3</text>
<text x="235.6" y="85.8">BD0</text>
<text x="235.6" y="88.3">BD2</text>
<text x="266.2" y="84.1" transform="rotate(-90 266.2 84.1)">R4</text>
<text x="266.7" y="89.9" transform="rotate(-90 266.7 89.9)">10k</text>
<text x="283.7" y="85.8">DD2</text>
<text x="283.7" y="88.3">DD0</text>
<text x="307.8" y="88.3">CD7</text>
<text x="308.5" y="85.7">DD1</text>
<text x="102.8" y="93.4">DIO6_H</text>
<text x="102.8" y="95.9">DIO7_H</text>
<text x="121.9" y="90.8">J15</text>
<text x="134.6" y="93.4">CD0</text>
<text x="134.6" y="95.9">CD1</text>
<text x="213.3" y="93.4">BD6</text>
<text x="235.6" y="90.8">BD4</text>
<text x="235.6" y="93.4">BD5</text>
<text x="235.6" y="95.9">BD7</text>
<text x="283.7" y="95.9">CD3</text>
<text x="283.7" y="93.4">CD4</text>
<text x="283.7" y="90.8">CD6</text>
<text x="307.8" y="95.9">CD2</text>
<text x="307.8" y="90.8">CD5</text>
<text x="102.8" y="98.4">DIO8_H</text>
<text x="102.8" y="101">DIO9_H</text>
<text x="134.6" y="98.4">CD2</text>
<text x="134.6" y="101">CD3</text>
<text x="283.7" y="98.5">CD1</text>
<text x="307.8" y="98.5">CD0</text>
<text x="134.6" y="103.5">CD4</text>
<text x="134.6" y="106.1">CD5</text>
<text x="216.5" y="104.2">VSSD</text>
<text x="231.7" y="104.2">VSSD</text>
<text x="254.1" y="103.5">J24</text>
<text x="271.8" y="106.8" transform="rotate(-90 271.8 106.8)">S1</text>
<text x="134.6" y="108.6">CD6</text>
<text x="134.6" y="111.1">CD7</text>
<text x="268.8" y="110.7" transform="rotate(-90 268.8 110.7)">Switch</text>
<text x="121.9" y="117.5">J5</text>
<text x="133.9" y="120">DD0</text>
<text x="133.9" y="122.6">DD1</text>
<text x="133.9" y="125.1">DD2</text>
<text x="260.3" y="123.8">VSSD</text>
<text x="318.7" y="121.3">VSSD</text>
<text x="133.9" y="127.6">DD3</text>
<text x="133.9" y="130.2">DD4</text>
<text x="133.9" y="132.7">DD5</text>
<text x="133.9" y="135.3">DD6</text>
<text x="133.9" y="137.8">DD7</text>
<text x="113" y="172.1">LEVEL_TRANSLATORS</text>
<text x="76.2" y="184.8">DIO[0:15]</text>
<text x="102.2" y="186.3">DIO[0:15]</text>
<text x="115.8" y="188.5">DIO[0:15]H</text>
<text x="171.6" y="188.5">DIO[0:15]H</text>
<text x="66.4" y="202.6">WAKEUP</text>
<text x="92.7" y="201.3">WAKEUP</text>
<text x="116.5" y="202.5">WAKEUP</text>
<text x="170.2" y="202.5">WAKEUP_H</text>
<text x="190.5" y="201.3">WAKEUP_H</text>
<text x="66" y="207.6">EN_TEST</text>
<text x="92.7" y="206.4">EN_TEST</text>
<text x="116.5" y="207.6">EN_TEST</text>
<text x="169.8" y="207.6">EN_TEST_H</text>
<text x="190.5" y="206.4">EN_TEST_H</text>
<text x="67" y="212.7">NRESET</text>
<text x="94" y="211.5">NRESET</text>
<text x="116.5" y="212.6">NRESET</text>
<text x="170.8" y="212.6">NRESET_H</text>
<text x="190.5" y="211.5">NRESET_H</text>
<text x="68.6" y="226.7">JTRST</text>
<text x="93.3" y="225.4">JTRST</text>
<text x="115.5" y="226.6">JTRST</text>
<text x="172.9" y="226.6">JTRST_H</text>
<text x="190.7" y="225.4">JTRST_H</text>
<text x="71.1" y="231.8">JTMS</text>
<text x="94" y="230.5">JTMS</text>
<text x="115.5" y="231.7">JTMS</text>
<text x="174.1" y="231.7">JTMS_H</text>
<text x="190.5" y="230.5">JTMS_H</text>
<text x="71.1" y="236.8">JTCK</text>
<text x="94" y="235.6">JTCK</text>
<text x="115.5" y="236.8">JTCK</text>
<text x="174.3" y="236.8">JTCK_H</text>
<text x="190.5" y="235.6">JTCK_H</text>
<text x="71.1" y="241.9">JTDI</text>
<text x="93.1" y="245.7">JTDO</text>
<text x="94.3" y="240.7">JTDI</text>
<text x="115.5" y="241.8">JTDI</text>
<text x="175.2" y="241.8">JTDI_H</text>
<text x="189.3" y="245.7">JTDO_H</text>
<text x="190.4" y="240.7">JTDI_H</text>
<text x="71.1" y="247">JTDO</text>
<text x="115.5" y="246.9">JTDO</text>
<text x="174.1" y="246.9">JTDO_H</text>
</g>
<g font-size="1.8">
<text x="120.9" y="47.8">5</text>
<text x="120.9" y="45.2">3</text>
<text x="120.9" y="42.7">1</text>
<text x="127" y="45.2">4</text>
<text x="127" y="47.8">6</text>
<text x="127" y="42.7">2</text>
<text x="120.9" y="50.3">7</text>
<text x="120.9" y="52.8">9</text>
<text x="127" y="52.8">10</text>
<text x="127" y="50.3">8</text>
<text x="287.9" y="53" transform="rotate(-90 287.9 53)">1</text>
<text x="290.4" y="53" transform="rotate(-90 290.4 53)">2</text>
<text x="119.9" y="55.4">11</text>
<text x="119.9" y="57.9">13</text>
<text x="127" y="55.4">12</text>
<text x="127" y="57.9">14</text>
<text x="119.9" y="60.5">15</text>
<text x="127" y="60.5">16</text>
<text x="222.5" y="65.5">1</text>
<text x="228.5" y="65.5">2</text>
<text x="120.9" y="68.1">1</text>
<text x="120.9" y="70.6">3</text>
<text x="127" y="68.1">2</text>
<text x="127" y="70.6">4</text>
<text x="222.5" y="68.1">3</text>
<text x="222.5" y="70.6">5</text>
<text x="228.5" y="70.6">6</text>
<text x="228.5" y="68.1">4</text>
<text x="296.1" y="68.1">1</text>
<text x="296.1" y="70.6">3</text>
<text x="302.2" y="68.1">2</text>
<text x="302.2" y="70.6">4</text>
<text x="120.9" y="73.2">5</text>
<text x="120.9" y="75.7">7</text>
<text x="127" y="73.2">6</text>
<text x="127" y="75.7">8</text>
<text x="222.5" y="75.7">9</text>
<text x="222.5" y="73.2">7</text>
<text x="228.5" y="75.7">10</text>
<text x="228.5" y="73.2">8</text>
<text x="296.1" y="73.2">5</text>
<text x="296.1" y="75.7">7</text>
<text x="302.2" y="73.2">6</text>
<text x="302.2" y="75.7">8</text>
<text x="344.4" y="73.2">1</text>
<text x="344.4" y="75.7">2</text>
<text x="119.9" y="80.8">11</text>
<text x="119.9" y="83.3">13</text>
<text x="120.9" y="78.2">9</text>
<text x="127" y="78.2">10</text>
<text x="127" y="80.8">12</text>
<text x="127" y="83.3">14</text>
<text x="221.5" y="83.3">15</text>
<text x="221.5" y="80.8">13</text>
<text x="221.5" y="78.2">11</text>
<text x="228.5" y="83.3">16</text>
<text x="228.5" y="80.8">14</text>
<text x="228.5" y="78.2">12</text>
<text x="295.1" y="80.8">11</text>
<text x="295.1" y="83.3">13</text>
<text x="296.1" y="78.2">9</text>
<text x="302.2" y="78.2">10</text>
<text x="302.2" y="80.8">12</text>
<text x="302.2" y="83.3">14</text>
<text x="344.4" y="78.2">3</text>
<text x="119.9" y="85.9">15</text>
<text x="127" y="85.9">16</text>
<text x="221.5" y="88.4">19</text>
<text x="221.5" y="85.9">17</text>
<text x="228.5" y="88.4">20</text>
<text x="228.5" y="85.9">18</text>
<text x="295.1" y="85.9">15</text>
<text x="295.1" y="88.4">17</text>
<text x="302.2" y="85.9">16</text>
<text x="302.2" y="88.4">18</text>
<text x="120.9" y="93.5">1</text>
<text x="127" y="93.5">2</text>
<text x="221.5" y="93.5">23</text>
<text x="221.5" y="90.9">21</text>
<text x="228.5" y="93.5">24</text>
<text x="228.5" y="90.9">22</text>
<text x="295.1" y="90.9">19</text>
<text x="295.1" y="93.5">21</text>
<text x="302.2" y="90.9">20</text>
<text x="302.2" y="93.5">22</text>
<text x="120.9" y="98.5">5</text>
<text x="120.9" y="101.1">7</text>
<text x="120.9" y="96">3</text>
<text x="127" y="96">4</text>
<text x="127" y="98.5">6</text>
<text x="127" y="101.1">8</text>
<text x="221.5" y="98.5">27</text>
<text x="221.5" y="96">25</text>
<text x="228.5" y="98.5">28</text>
<text x="228.5" y="96">26</text>
<text x="295.1" y="96">23</text>
<text x="295.1" y="98.5">25</text>
<text x="295.1" y="101.1">27</text>
<text x="302.2" y="96">24</text>
<text x="302.2" y="98.5">26</text>
<text x="302.2" y="101.1">28</text>
<text x="119.9" y="106.2">11</text>
<text x="120.9" y="103.6">9</text>
<text x="127" y="103.6">10</text>
<text x="127" y="106.2">12</text>
<text x="255.2" y="106.2">1</text>
<text x="119.9" y="108.7">13</text>
<text x="119.9" y="111.2">15</text>
<text x="127" y="108.7">14</text>
<text x="127" y="111.2">16</text>
<text x="255.2" y="108.7">2</text>
<text x="120.9" y="122.7">3</text>
<text x="120.9" y="125.2">5</text>
<text x="120.9" y="120.1">1</text>
<text x="127" y="125.2">6</text>
<text x="127" y="122.7">4</text>
<text x="127" y="120.1">2</text>
<text x="120.9" y="130.3">9</text>
<text x="120.9" y="127.8">7</text>
<text x="127" y="127.8">8</text>
<text x="127" y="130.3">10</text>
<text x="119.9" y="135.4">13</text>
<text x="119.9" y="132.8">11</text>
<text x="119.9" y="137.9">15</text>
<text x="127" y="132.8">12</text>
<text x="127" y="137.9">16</text>
<text x="127" y="135.4">14</text>
<text x="250.4" y="243.3">REVISION HISTORY</text>
<text x="251.7" y="247.1">V1.0 Initial Design</text>
<text x="299.7" y="263.6">TITLE SCHEMATIC</text>
<text x="299.7" y="273.8">SIZE</text>
<text x="311.1" y="273.8">TITLE PROJECT</text>
<text x="398.7" y="273.8">REV</text>
<text x="299.7" y="282.7">AUTHOR</text>
<text x="347.9" y="282.7">DATE</text>
<text x="380.9" y="282.7">SHEET</text>
</g>
</svg>
